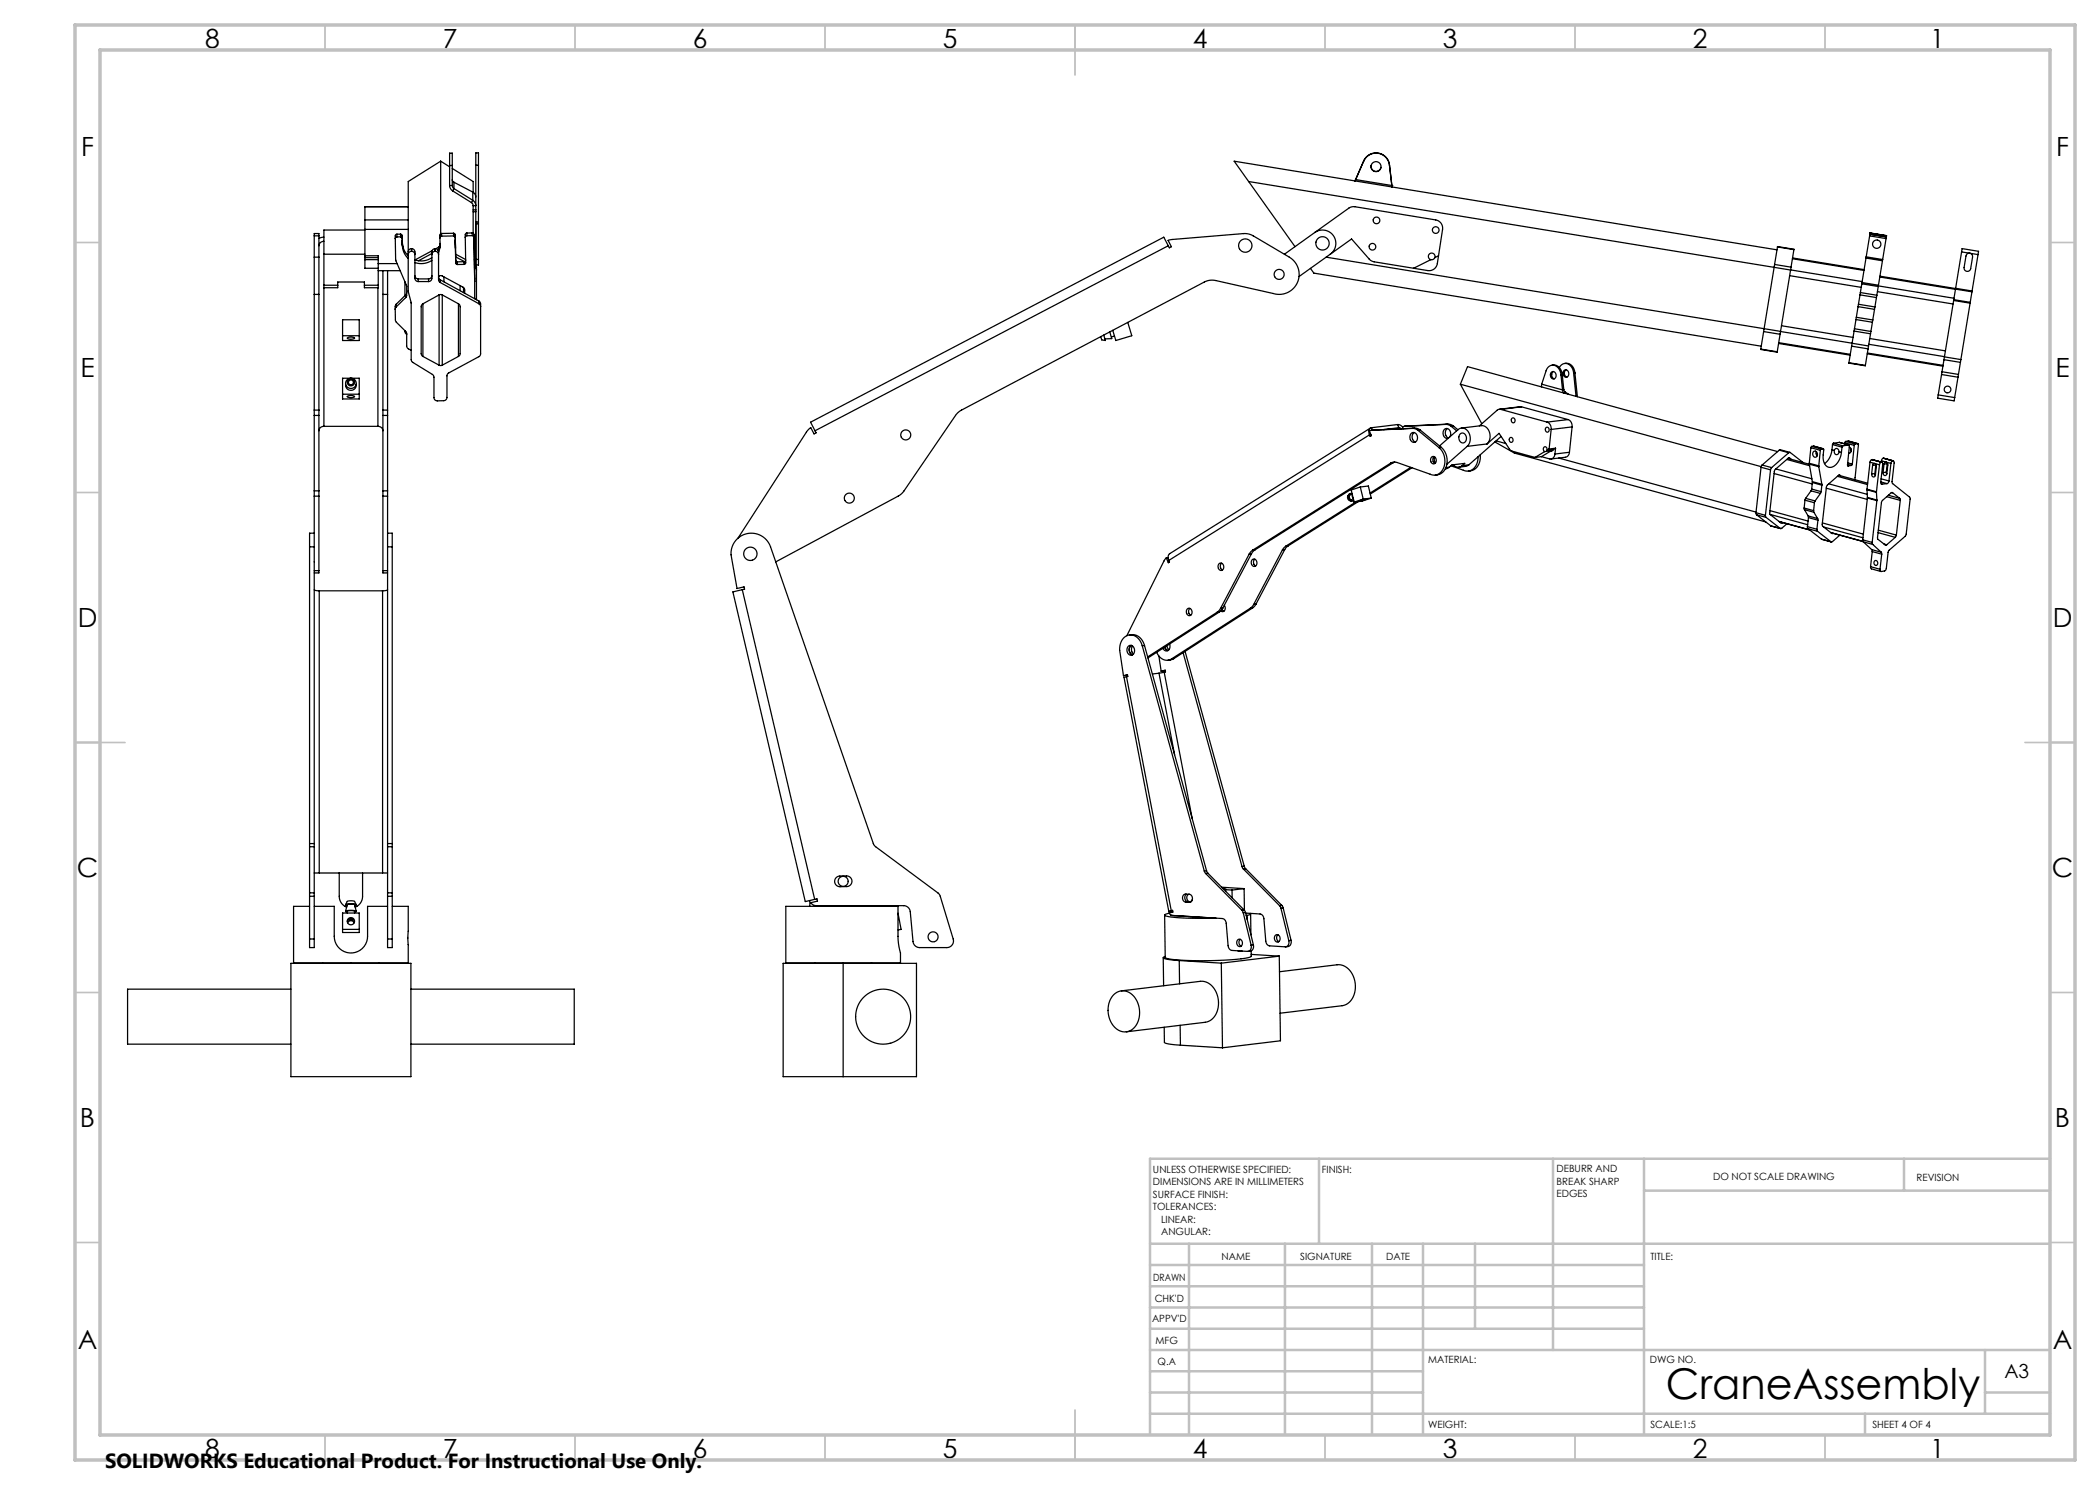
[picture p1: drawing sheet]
<svg xmlns="http://www.w3.org/2000/svg" width="420mm" height="297mm" viewBox="0 0 420 297" stroke-linecap="round" stroke-linejoin="round" font-family="sans-serif">
<g fill="none" stroke="#000" stroke-width=".25">
<path d="M88.1 32.2l-6.5 4.1v14M88.1 32.2v14.5M88.1 32.2l1.8 1.2M89.9 37.1a1.26 1.26 0 0 0 .6 1.1M89.9 33.1v-2.5h.6v2.5M89.9 33.1h.6M89.9 37.1h.6M89.9 33.1v4M90.5 37.1l.3 .6M90.5 35.9l.3 .5M90.5 33.1v4M90.5 33.7l4.1 2.6v2.2"/>
<path d="M90.5 38.2l3.8 2.3M90.8 36.4l3.8 2M90.8 37.7l3.8 2.4M90.8 36.4v1.3M90.8 37.7l-.3 .5M94.6 38.4a1.12 1.12 0 0 1 .6 1M94.6 38.4v1.7M95.2 33v-2.4h.5v2.4M95.2 33h.5M95.2 33v8M95.7 33v11.4M249.7 36.3l105.1 17.2"/>
<path d="M271.1 35.9h.1M271.1 35.9l-.1 .3 1.7-4a2.7 2.7 0 0 1 2.9-1.6 2.7 2.7 0 0 1 2.3 2.4l.5 4.4v-.3M271.1 35.9l7.3 1.2M271.1 35.9l-.1 .3M272.7 32.3a2.7 2.7 0 0 1 2.9-1.6 2.7 2.7 0 0 1 2.3 2.4M274.2 33.1a1 1 0 0 0 .8 1.2 1 1 0 0 0 1.2-.8M278.4 37.1v.3M278.4 37.1h.1M62.8 51.4v7.5M62.8 47.2v-.5h1v.5M62.8 58.9h1M62.8 51.4h1"/>
<path d="M62.8 47.2h1M62.8 47.2v4.2M62.8 58.9v23.1M63.8 51.4v7.5M63.8 47.2v4.2M63.8 58.9v23.1M64.8 57v.5M64.8 47.4l-1 .3M64.8 48.3a.96 .96 0 0 0-1 .9M64.8 50.8v6.2M64.8 57.5v27.8M64.8 50.8h8.2"/>
<path d="M64.8 57h2.7M67.5 57v.5h-2.7M67.5 57v-.6h5.4v.6M72.9 57v.5h2.7v-.5M72.9 57h2.7M73 44v1.9M73 51.5v.4M73 41.3h.1M73 46h-8.2v4.8M73 41.3h8.6M73 45.9h8.6M73 44h8.6"/>
<path d="M73 51.2h2.6v1.5M73 41.3v2.7M73 45.9v5.6M73 51.9v1.8h2.6M73 51.5h2.6M73 51.9h2.6M75.6 57.5v27.8M75.6 52.7v1.4M75.6 54.1h4.4M75.6 54.1v2.9M75.6 52.7h3.8M76.6 54.1v4.8"/>
<path d="M76.6 58.9h.9M76.6 58.9v23.1M77.5 54.1v4.8M77.5 58.9v23.1M79.1 47.7v4.3l2.2 5.1v2l-.2 .4M79.4 47.4l-.3 .3M79.4 46.8l-.3 .3v.6M79.4 46.8v.6M80.1 46.8l.4 .4M80.1 47.4h-.7M80.1 46.8h-.7M80.1 46.8v.6"/>
<path d="M80.5 47.2v.5l-.4-.3M80.5 47.2v1.9M80.5 49.1a3.7 3.7 0 0 0 1.1 2.6M80.5 48.7v-.7v.9M80.5 48.7l.1 1-.1-.8M80.5 48.7v-.2a3.7 3.7 0 0 0 1.1 2.7M80.5 48.9v.2M81 56.3v2.8M81.1 59.5l-1.9 1.9M81.1 59v.5M81.1 59l-1.9 1.9M81.3 58.5l-.2 .5"/>
<path d="M82.3 49.7a.66 .66 0 0 0-.7 .7v7.8l.6 2.4v11.4l.4 .5 4.1 2.6 .1 4.4a.66 .66 0 0 0 .7 .7l1.2-.1a.66 .66 0 0 0 .7-.6v-4.3l.1-.4 6.3-3.5 .3-.4v-10.1l-.3-.6M82.3 50.3a.66 .66 0 0 0-.7 .6M82.3 50.3h.1M82.3 49.7v.6M82.3 49.7h.1M82.3 50.3a.66 .66 0 0 1 .7 .6M82.3 49.7a.66 .66 0 0 1 .7 .7v5.3a.66 .66 0 0 0 .6 .6M83 55.1a.66 .66 0 0 0 .6 .7M83.6 56.3h2.1M83.6 55.8v.5M83.6 55.8h2.1M85.7 55.8v.5"/>
<path d="M86.4 55.1a.66 .66 0 0 1-.7 .7M86.4 52.1a3.8 3.8 0 0 1-3.4 .4M86.4 51.5a3.8 3.8 0 0 1-3.4 .5M86.4 50.7l-2.7 1.5M86.4 50.1l-3.4 1.9M87 49.7a.66 .66 0 0 0-.6 .7v5.3a.66 .66 0 0 1-.7 .6M87 50.3a.66 .66 0 0 0-.6 .6M87 50.3h.1M87 49.7v.6M87 49.7h.1M87 50.3a.66 .66 0 0 1 .7 .6M87 49.7a.66 .66 0 0 1 .7 .7v5.5l.4 .6"/>
<path d="M87.7 50h-.1M87.7 55.4l.4 .6M87.7 55.3l.7-.1 4.3 2.3 .2 .3v.8M87.8 59h.7M87.8 59l-3.2 1.8M87.8 49.4l-.6 .3M87.8 49.4v.3M87.8 59v14M87.9 49.4h-.1M88 47.6v1.3M88 48.7l-.4 1.4M88 48.7l-.1 1 .1-.8"/>
<path d="M88 48.9l-.3 1.6M88.1 56.5l7.7 4.2M88.1 56v.5M88.1 56l7.7 4.2M88.3 47.2l-.3 .4M88.3 46.7l-.3 .2v.7M88.3 46.7v.5M88.5 59v14M88.5 59l3.2 1.8M88.8 55.4v1M90.7 46.7l.4 .3M90.7 47.2h-2.4"/>
<path d="M90.7 46.7h-2.4M90.7 46.7v.5M91.1 47v.5l-.4-.3M91.1 47v5.6M91.1 48v1.7zM91.1 50.8l2 1.1M91.1 51.4l1.8 .9M91.1 52.6l.4 .3M91.5 52.4l-.4-.4v.6M91.5 52.4v.5M92 57.1v1M92.7 57.5v1"/>
<path d="M92.8 52.9h-1.3M92.8 52.3v.6M92.8 52.3l-1.3 .1M93.1 47.5v5l-.3 .4M93.1 52.1l-.3 .2M93.4 47.1l-.3 .4M93.4 46.6l-.3 .2v.7M93.4 46.6v.5M94.3 40.5l.3 .6M94.4 47.1l.4 .4M94.4 46.6l.4 .3M94.4 47.1h-1"/>
<path d="M94.4 46.6v.5M94.4 46.6h-1M94.6 40.1a1.26 1.26 0 0 1 .6 1M94.6 40.1l-.3 .4M94.6 42h.6M94.6 41.1h.6M94.6 42.3h.6M94.6 41.1v5.5M94.8 47.5l.1 8.8M94.8 46.9l.1 12.8M94.8 46.9v.6M94.8 48v1.7z"/>
<path d="M94.9 51.9h.8M94.9 52.9h.1M94.9 53.4h.1M94.9 53.4l.4 .6M94.9 52.9l.4 .6v6.4M94.9 52.9v.5M95.2 42.3v10.7M95.2 42v.3M95.2 44.4h.5M95.2 41.1v.9M95.2 44.8h.5M95.7 44.4v.4"/>
<path d="M95.7 51.9v1.1h-.6M95.7 44.8v7.1M233.7 49.2l.2 .4 .4-.3-.7-1.2 .6-.2 14.5-1.2a3.3 3.3 0 0 1 1.9 .5l7.3 4.2a4 4 0 0 1 1.6 5.1 4 4 0 0 1-4.9 2.2l-11.5-2.6a3.3 3.3 0 0 0-2.2 .3l-48.9 25.8-.9 .9-10.3 15.1-.7 .7-24.9 13.5M233.7 49.2l-.9-1.8-70.7 37 .9 1.8M233.7 49.2l-70.7 37M256.9 50.9l12.9-9.3 .5-.2 .7-.1 16.1 2.7a1.67 1.67 0 0 1 1.4 1.9l-1 6.8a1.67 1.67 0 0 1-2 1.4l-2.8-.4M259 49.3l-12.2-17.1 108.6 17.8M262.1 53.7l.7 .9 89.4 14.6M263 46.5a2.67 2.67 0 0 1 3.7 .6 2.67 2.67 0 0 1-.6 3.7M265.2 51.4l87.6 14.3M282.7 53.7l-8.3-1.5-.6-.4-3.5-4-10.5 7.5M286.2 51.9l-3.5 1.8"/>
<path d="M287 51.5a.67 .67 0 0 0-.4-.8 .67 .67 0 0 0-.9 .4 .67 .67 0 0 0 .5 .8M287 51.5a.67 .67 0 0 1-.8 .4M287.7 51.2l-.7 .3M354.8 53.5l17.6 2.8M354.8 53.5l-2 12.2M354.9 52.9l-.1 .6M354.9 52.9l3.3 .5M355.5 49.4l3.3 .5M355.5 49.4l-.6 3.5M357.9 55.1l14.3 2.4M358.2 53.4l-2.1 12.9M358.5 51.7l14.3 2.4"/>
<path d="M358.5 51.6l14.3 2.3M358.8 49.9l-.6 3.5M372 59l-.3 1.9M372 59l3.3 .5M372.1 58.5l-.1 .5M372.1 58.5l3.3 .5M372.4 56.8l-.3 1.7M372.4 56.8l3.2 .5M372.4 56.5v.3M372.4 56.5l3.3 .5M373.2 51.6l-.8 4.9M373.2 51.6l3.3 .6"/>
<path d="M373.2 51.4v.2M373.2 51.4l3.3 .5M373.9 47.2l-.7 4.2M373.9 47.2l3.3 .5M374 46.8l-.1 .4M374 46.8l3.3 .6M374 46.8h.1M374 46.7v.1M374 46.7l3.3 .5M374 46.6l3.3 .5M374 46.6v.1M375.3 59.5l-.3 1.9"/>
<path d="M375.4 59l-.1 .5M375.5 58.3l15.1 2.5M375.6 57.3l-.2 1.7M375.7 57.2l15.1 2.5M375.7 57l-.1 .3M376 55.4l18.4 3M376 55.2l15.1 2.5M376.5 52.2l-.8 4.8M376.5 51.9v.3M377.2 47.7l-.7 4.2M377.3 47.4l-.1 .3M377.3 47.2v.2"/>
<path d="M377.3 47.1v.1M390.8 59.9l-.1 .2M390.8 59.9l3.2 .6M391.1 57.7l-.3 2.2M391.1 57.7l3.3 .5M392.3 50.4l.1-.7 3.3 .6-.1 .6M392.3 50.4l1.7 .2M392.3 50.4l-1.2 7.3M393.4 50.9a.67 .67 0 0 1 .7-.2 .67 .67 0 0 1 .4 .7l-.4 2.3a.67 .67 0 0 1-.7 .6 .67 .67 0 0 1-.6-.8zM394 50.6l1.6 .3M394.4 58.4l-.4 2.1M394.4 58.2v.2"/>
<path d="M395.6 50.9l-1.2 7.3M68.5 64h3.3v4.1h-3.3zM68.5 67.1h3.3M68.5 78.8h3.3M69.1 76.9a1.06 1.06 0 0 0 1.1 1.2 1.06 1.06 0 0 0 1-1.2M69.5 79.3a1.17 1.17 0 0 1 1.4 .1l-1 .1zM69.5 67.6l.8-.2 .6 .2a1.08 1.08 0 0 1-1.4 0zM70.2 68.1h.1M70.2 75.6h-1.7v4.2h3.3v-4.2h-1.6M79 61.9l.1 2.3 2.2 2.2 .1 3 .2 .3 .6 .4M79 61.3v.6M79.2 61.4l-.2 .5"/>
<path d="M79.2 60.9l-.2 .4M79.2 60.9v.5M81 66.1v.4l.3 .4M81.3 66.9h.1M84.6 60.8l-.4 .5v9.4l.4 .6M84.6 71.3l3.2 1.7M84.6 60.8v10.5M87.8 73h.7M91.7 71.3l-3.2 1.7M91.7 60.8v10.5M91.7 60.8l.3 .5v9.4l-.3 .6M95.8 60.7l.3 .6"/>
<path d="M95.8 60.2v.5M220.7 67l.4 1.1-.8-.1-.2-.7M222 66.4l.4 1.3-1.4 .1M222.9 67.2l-.6 .2M225.6 64.5l.8 2.6-3.2 1-.6-2M292.1 76.8l60.1 16.5M292.1 76.8l1.4-3.5 62 17M292.1 76.8l4.3 8M308.3 76.8v.6M308.3 76.8l4.2 1.2M310.3 74.4a.67 .67 0 0 1 .9 .6 .67 .67 0 0 1-.8 .7 .88 .88 0 0 1-.1-1.3zM310.4 73a1.8 1.8 0 0 1 2 1.9"/>
<path d="M310.7 74.3a.82 .82 0 0 0 .2 1.5M311.9 73.5a1.42 1.42 0 0 1 1.5-.8 1.42 1.42 0 0 1 1.2 1.2l.1 .7M312.2 75a1.7 1.7 0 0 0-2.3-1.8l-.6 .8-1 2.8M312.2 75l.3 3M312.4 74.9l-.2 .1M312.4 74.9l.4 3M312.5 78l.2 .6M312.8 77.9l.2 .5M312.8 77.9l-.3 .1M312.8 74.1a.67 .67 0 0 1 1 .5 .67 .67 0 0 1-.8 .8 .88 .88 0 0 1-.2-1.3zM312.9 72.7a1.8 1.8 0 0 1 2.1 1.9M313 78.4l.8 .5"/>
<path d="M313 78.4l-.1 .2M313.2 74a.82 .82 0 0 0 .2 1.4M314.7 74.6l.5 4.7M315 74.6h-.3M315 74.6l.5 4.7M352.2 69.8l3.2 .6M352.7 66.3l-.5 3.5M352.7 66.3l3.3 .6M352.8 65.7l-.1 .6M352.8 65.7l3.3 .6M355.7 68.7l14.3 2.3M355.7 68.5l14.4 2.4"/>
<path d="M356 66.9l-.6 3.5M356.1 66.3l17.6 2.9M356.1 66.3l-.1 .6M356.3 65.1l14.3 2.4M369.8 72.5l3.3 .6M370.3 69.2l-.5 3.3M370.3 69.2l3.3 .6M370.8 66.2l-.5 3M370.8 66.2l3.3 .6M370.9 65.8l-.1 .4M370.9 65.8l3.3 .5M371.2 63.9l-.3 1.9"/>
<path d="M371.2 63.9l3.3 .5M371.3 63.5l-.1 .4M371.3 63.5l3.3 .5M371.6 61.3l3.3 .6M371.6 61.3l-.3 2.2M371.7 60.9l-.1 .4M371.7 60.9l3.3 .5M373.5 70.8l15.1 2.4M373.5 70.6l15.1 2.5M373.6 69.8l-.5 3.3M373.7 69.2l-.1 .6M373.8 68.9l15.1 2.4"/>
<path d="M374 67.7l15.1 2.5M374.1 66.8l-.4 2.4M374.2 66.3l-.1 .5M374.5 64.4l-.3 1.9M374.6 64l-.1 .4M374.9 61.9l-.3 2.1M375 61.4l-.1 .5M387.6 79l-.1 .6 3.3 .6 .1-.7M387.6 79l3.3 .5M388.3 74.9l-.7 4.1M388.3 74.9l3.3 .5M388.4 74.3l-.1 .6"/>
<path d="M388.4 74.3l3.3 .6M388.8 71.9l-.4 2.4M388.8 71.9l3.3 .6M388.9 71.4l-.1 .5M388.9 71.4l3.3 .5M390.7 60.1l-1.8 11.3M390.7 60.1l3.3 .5M391.6 75.4l-.7 4.1M391.7 74.9l-.1 .5M392.1 72.5l-.4 2.4M392.2 71.9l-.1 .6M394 60.6l-1.8 11.3"/>
<path d="M394 60.5v.1M62.8 82v1.1M62.8 98.2v1M62.8 83.1v15.1M62.8 99.2v69.5M62.8 82h1M62.8 83.1h1M62.8 98.2h1M62.8 99.2h1M63.8 82v1.1M63.8 98.2v1M63.8 83.1v15.1"/>
<path d="M63.8 99.2v14.9M64.8 85.3a.96 .96 0 0 0-1 .9M64.8 85.3h10.8M75.6 85.3a.96 .96 0 0 1 1 .9M76.6 82v1.1M76.6 98.2v1M76.6 82h.9M76.6 83.1v15.1M76.6 99.2v14.9M76.6 83.1h.9M76.6 98.2h.9M76.6 99.2h.9"/>
<path d="M77.5 82v1.1M77.5 98.2v1M77.5 83.1v15.1M77.5 99.2v69.5M163 86.2l.2 .4-.4 .2-.7-1.3-.7 .8-13.8 21.3M269.8 98.8l-.3 .5 .1 .5 .2 .2 .5 .2M270.4 98.7l-.5 .4v.4l.3 .5h.5a.55 .55 0 0 1-.6 .2 .55 .55 0 0 1-.4-.6 .53 .53 0 0 1 0-.6 .53 .53 0 0 1 .6-.2M270.4 98.8l.3 .9M272.1 97.4l.5 2.4M272.1 97.4l-1.9 .6 .6 2.4M272.1 97.4l1.6-.2 .6 2.4M272.6 99.8l-1.8 .6"/>
<path d="M273.9 87l-40.1 25.1M274.1 85.6l-40.2 25.1a1.06 1.06 0 0 0-.1 1.4M274.2 86.9l-.3 .1M274.3 99.6l-1.7 .2M274.3 99.6l-1.9 .6-1.6 .2M274.3 85.5a.9 .9 0 0 0-.4 1.5M274.3 85.5l.2 .5M274.7 86h.1l-.6 .1M278.1 92.6l-27.6 17.4M278.6 92.6h-.5M278.6 92.6l-27.6 17.4M279 92.4l-.4 .2"/>
<path d="M279.5 84.9l.5 .1 .5 .4M279.5 84.9l-5.2 .6M279.5 84.9l.3 .6M279.8 85.5l.5 .3M279.8 85.5l-3.1 .4M279.8 85.5l-.4 .3M281.3 85.2h.1l-.5 .1M282.2 93.5l-8.2 5.1M282.2 86.7a.87 .87 0 0 1 1.1 .1 .87 .87 0 0 1 .2 1.1 .75 .75 0 0 1-.9 .6 .75 .75 0 0 1-.6-.9zM282.4 93.6l-8.3 5.2M282.8 86.5a1.12 1.12 0 0 0 .3 1.9M282.9 85.6l-8.7 .5-.3 .1 .4 .9-.3 .2-.1-.3"/>
<path d="M282.9 85.6l-.4 .1 .6 .1 .5 .3M282.9 85.6l.6 .1 .6 .3M283.6 86.1l4.2 3.4M284.1 86l-.5 .1M284.1 86l4.2 3.5M286.3 91.5a.71 .71 0 0 1 .9 .2 .71 .71 0 0 1-.2 1 .72 .72 0 0 1-.8-.3 .72 .72 0 0 1 .1-.9zM286.8 91.3a.86 .86 0 0 0 .2 1.4M286.9 91.4a1.26 1.26 0 0 0 .2 1.2M287.8 89.5a3.4 3.4 0 0 1-.2 5.4l-.7 .1-.7-.1-6.8-2.4a1.48 1.48 0 0 0-1.3 .1M287.9 89.2l3.7-3.3a1.53 1.53 0 0 1 1.6-.1 1.53 1.53 0 0 1 .8 1.5 2.19 2.19 0 0 1-.6 2M288.3 89.5a3.4 3.4 0 0 1-.3 5.3l-1 .2M288.3 89.5h-.5"/>
<path d="M289.5 85.7a1.15 1.15 0 0 0 .2 1.9 .97 .97 0 0 1-1.1-.8 .97 .97 0 0 1 .8-1.1 1.13 1.13 0 0 1 .6 1.7M289.6 84.8l-8.7 .5-.4 .1 .2 .3M289.6 84.8l-.5 .1 .6 .1 .6 .3M289.6 84.8l.6 .1 .5 .3M289.9 93.4l-.8 .4M289.9 93.4l-.7 .1M290.3 85.3l1 .9M290.6 93a1.28 1.28 0 0 0 1.8 .1M290.7 85.2l-.4 .1M290.7 85.2l.9 .7M292 86.8a.88 .88 0 0 1 1.1 .1 .88 .88 0 0 1 .2 1.1 .75 .75 0 0 1-.9 .6 .75 .75 0 0 1-.6-.9zM292.3 85.6l3.9-.5a2.14 2.14 0 0 1 1.8 1.5 2.14 2.14 0 0 1-.6 2.2"/>
<path d="M292.4 93.1l.6-.4-2.6 .3-.5 .4M293.4 89.3l-4 3.6M293.8 93l-.5 .2-1.5 .2M293.8 93l-1.4 .1M295.6 91.3a2.37 2.37 0 0 1-2.7 2.8l-2.7-.9M296 91a2.63 2.63 0 0 1-2.3 3.2M297.4 88.8l2.4-2.1 2.4 3.4 4.8 1.4M297.4 88.8l-4 .5M299 88.4l3.9 2.2 50.3 13.8M299.2 88.2l2 .5M300.1 81.9l-.6 .1-3.6 3.2M300.1 81.9l9.3 2.5"/>
<path d="M300.2 87.3l-6.4 5.7M302 87.6a.44 .44 0 0 1 .6 .3 .44 .44 0 0 1-.6 .5 .6 .6 0 0 1 0-.8zM302.4 83.7a.44 .44 0 0 1 .6 .3 .44 .44 0 0 1-.6 .5 .6 .6 0 0 1 0-.8zM304.3 81.4l-4.5 .5M304.3 81.4l-4.2 .5M304.3 81.4l9.3 2.5M308.3 91.3l-1.3 .2M308.9 90.3l-1.9 1.2M309.2 85.5a.44 .44 0 0 1 .6 .4 .44 .44 0 0 1-.6 .4 .6 .6 0 0 1 0-.8zM309.4 90.1a.45 .45 0 0 0-.1-.7 .45 .45 0 0 0-.7 .2 .45 .45 0 0 0 .2 .6l.1 .1M309.4 84.4a1.35 1.35 0 0 1 .8 1.5M309.8 89.8l-.4 .3"/>
<path d="M310.2 85.9l-.4 3.9M310.2 90.2l-1.9 1.1M310.2 90.2l-1.3 .1M310.7 89.9l-.2 .2-.3 .1M310.7 89.9l-1.3 .2M311 90.8a.94 .94 0 0 1-1.1 1l-1.6-.5M311.1 89.6l-.1 1.2M311.1 89.6l-1.3 .2M311.1 89.6l-.4 .3M311.7 91.6l39.5 10.8M313.6 83.9a1.35 1.35 0 0 1 .8 1.5M313.6 83.9l-4.2 .5"/>
<path d="M313.9 90.5a1.03 1.03 0 0 1-.8 .9l-2.9 .4M313.9 90.5l-2.9 .3M314.4 85.4l-4.2 .5M314.4 85.4l-.5 5.1M352.2 93.5l-1 9M352.2 93.5l1.9 .5M352.4 93l-.2 .5M352.4 93l1.9 .5M354.1 94l-1 9.1M354.3 93.5l-.2 .5M354.8 94.7l7.6 2.1M355.2 93.8l7.2 2"/>
<path d="M355.9 90h.2l1.9 .5M355.9 90l-3.5 3M355.9 90l1.8 .5M357.4 91.9l4.5 1.2M357.6 91.7l6.2 1.6M357.7 90.5h.4l2.5 2M357.7 90.5l-3.4 3M357.8 91.6h.1M357.9 91.6l-.3 .1-2.7 2.4-1 8.4 .2 .4 2.1 1.7 .3-.1M357.9 91.6l.3 .3M361.1 99.7l-.1 .3M361.1 99.7l1.9 .5"/>
<path d="M361.9 92.6l.6 3.7M361.9 92.6l1.9 .6M362.2 89.5l1.9 .6M362.2 89.5l-.3 3.1M362.2 98.2l1.9 .5M362.2 98.2l-1.1 1.5M362.3 97.8l-.1 .4M362.3 97.8l1.9 .5M362.4 89.3l-.2 .2M362.4 89.3l1.9 .5M362.5 96.3v.2M362.5 96.3l1.9 .5"/>
<path d="M362.5 96.5l1.9 .5M362.5 96.5l-.2 1.3M362.7 90.3a.55 .55 0 0 1 .8 .5 .55 .55 0 0 1-.7 .6l-.3-.5zM362.7 89.2h.1M362.7 89.2l1.9 .5M362.7 89.2l-.3 .1M363.3 90.4l-.1 .3 .2 .5M363.8 93.2v.1M363.8 93.3l.6 3.5M364.1 90.1l-.3 3.1M364.1 98.7l-1.1 1.5M364.2 98.3l-.1 .4"/>
<path d="M364.3 89.8l-.2 .3M364.3 89.8h.4l-.1 1.2a1.97 1.97 0 0 0 1.4 2.5 3.1 3.1 0 0 0 2.3-3M364.4 96.8v.2M364.4 97l-.2 1.3M365.3 97.6l8.2 2.3M365.8 96.8l7.7 2.1M366.4 89.9l-.5 1.6-.4 .7-.6 .5M366.4 89.9l.5 .2M366.5 88.9l1.9 .5M366.5 88.9l-.1 1M366.7 88.6l-.2 .3M366.7 88.6l1.9 .6"/>
<path d="M366.9 90.1a.53 .53 0 0 0 .2 .8 .53 .53 0 0 0 .7-.6M366.9 90.1a.48 .48 0 0 1 .6-.4 .48 .48 0 0 1 .3 .6M367.5 95.3l6 1.6M367.7 95.1l5.8 1.5M367.8 90.3l.5 .2M367.8 95l.2 .1M367.8 88.5h.1M367.8 88.5l2 .5M367.8 88.5l-1.1 .1M368 95.1h-.3l-2.2 1.9-.2 .4-.9 7.7 2 1.6h.2M368 95.1h.1M368.4 89.4l-.1 1.1"/>
<path d="M368.6 89.2l-.2 .2M368.6 89.2l1.1-.2 .2 .1-.4 3.9 .1 .2M369 88.6l1.8 .5M369 88.6l-.1 .2M369.1 88.3l-.1 .3M369.1 88.3l1.9 .5M369.5 92.9l.8 .2M369.5 92.6l1 .2M369.6 93.2h.1M369.7 88.2l1.9 .5M369.7 88.2l-.6 .1M369.9 89.4a.63 .63 0 0 1 .4 .7 .63 .63 0 0 1-.6 .5"/>
<path d="M370.2 89.7v.5M370.3 93.1l-.7 .1M370.5 92.8l-.2 .3M370.8 89.1l-.3 3.7M371 88.8l-.2 .3M371.6 88.7l.1 .3-.7 6.9M371.6 88.7l-.6 .1M373.4 98l1.9 .5M373.4 98l.1 1.5M373.4 97.8v.2M373.4 97.8l1.9 .6M373.5 99.6l1.9 .5"/>
<path d="M373.5 99.6l-1 8.4M373.5 99.5v.1M373.5 99.5l1.9 .5M374 92.4l1.9 .6M374 92.4l-.6 5.4M374.4 91.9l-.4 .5M374.4 91.9h.1M374.4 91.9l2 .5M374.5 93.1a.4 .4 0 0 1 .5-.4 .4 .4 0 0 1 .3 .6l-.2 1.7a.4 .4 0 0 1-.5 .4 .4 .4 0 0 1-.3-.6M374.5 93.1l-.2 1.7M375 94.7l.1 .4M375 94.7l-.7 .1"/>
<path d="M375.2 93l-.7 .1M375.2 93l-.2 1.7M375.2 92.9v.1M375.3 98.5l.1 1.5M375.3 98.4v.1M375.9 93v-.1a.33 .33 0 0 1 .3-.5 .33 .33 0 0 1 .3 .5l-.4 3.5M375.9 93l-.6 5.4M376.1 96.4l.1 .3 .2 .1M376.2 96.4l1.2 .3M376.2 95.8l1.6 .4M376.3 96.8h.1M376.3 92.2v.2"/>
<path d="M376.3 92.2l1.9 .5M376.7 91.6l-.4 .6M376.7 91.6l1.9 .6M376.7 91.6h.1M376.8 92.8a.4 .4 0 0 1 .5-.4 .4 .4 0 0 1 .3 .6l-.2 1.7a.4 .4 0 0 1-.5 .4 .4 .4 0 0 1-.3-.6M376.8 92.8l-.2 1.7M377.3 94.4v.4M377.3 94.4l-.7 .1M377.3 99.3l2.8 .8M377.4 96.7l-1 .1M377.4 92.7l-.6 .1M377.4 92.7l-.1 1.7"/>
<path d="M377.5 92.6l-.1 .1M377.7 99.1l2.2 .6M377.8 96.2l-.4 .5M378.2 92.7l-.4 3.5M378.4 98.5h.1M378.5 98.5h-.3l-1.7 1.6-.2 .4-.8 7.2 1.5 1.3h.3M378.5 98.5l1.4 1.2M378.6 92.2l-.4 .5M378.6 92.2h.1M378.6 92.2l.2 .3-.4 4.1 3.6 3-.8 7.2-.2 .5-3.3 2.9-.6 3.8-.9 .3-.2-.4M379.9 99.7l.2 .4M61.9 109.4v59.3"/>
<path d="M61.9 109.4h.9M62.8 117.9l1 .3M62.8 106.6h-.9v2.8M62.8 114.1h1M63.8 114.1v.5h-1M63.8 118.2h12.7M63.8 118.2v56.4M76.5 118.2v56.4M76.6 114.1v.5h.9M76.6 114.1h.9M77.5 117.9l-1 .3M77.5 106.6h.9v2.8"/>
<path d="M77.5 109.4h.9M78.4 109.4v59.3M148.5 117.9l.4-.1-.1-.4-1.4 .3-1.2-6.7a4.1 4.1 0 0 1 3.3-4.3 4.1 4.1 0 0 1 4.6 2.7l20.6 59.4 .4 .5 12.7 9.5 2.8 9a1.33 1.33 0 0 1-1.2 1.7h-5.5a1.33 1.33 0 0 1-1.3-1.2l-.5-6a1.33 1.33 0 0 0-1.4-1.2h-17.4a1.33 1.33 0 0 1-1.1-.6l1.3-.3-.1-.4-.5 .1M148.5 117.9l-1.9 .5 14.5 61.9 1.8-.4M148.5 117.9l14.4 62M233.3 111.6l-.5 .6-7.4 14.9M233.3 111.6l.4 .9 .2-.1-.1-.3M233.6 111.5l-.3 .1M243.8 112.8a.71 .71 0 0 1 .9 .2 .71 .71 0 0 1-.2 1 .72 .72 0 0 1-.8-.3 .72 .72 0 0 1 .1-.9zM244.3 112.6a.86 .86 0 0 0 .2 1.4M249.9 110.8l-5.8 10.9M250.3 110.7l-.4 .1"/>
<path d="M250.3 110.7l-5.7 10.9M250.4 112a.71 .71 0 0 1 1 .2 .71 .71 0 0 1-.2 1 .72 .72 0 0 1-.9-.3 .72 .72 0 0 1 .1-.9zM250.5 110l-.6 .8M251 111.8a.86 .86 0 0 0 .1 1.4M251 110l-.7 .7M251 110h-.5M256.5 110l-5.8 10.9M256.9 109.9l-.4 .1M256.9 109.9l-5.7 10.9M257.2 109.2l-.7 .8M257.6 109.2l-.7 .7M257.6 109.2h-.4"/>
<path d="M271.2 100.4l-14 8.8M271.7 100.3l-14.1 8.9M272 100.1l1.1-.2zM351.2 102.5l.1 .5M351.2 102.5l1.9 .6M351.3 103l1.9 .5M351.3 103l2.9 2.2M353.1 103.1l.1 .4M353.2 103.5l2.9 2.2 1.3-.9M354 102.1l7.6 2.1M354 102.9l7.5 2M354.2 105.2h.1"/>
<path d="M354.2 105.2l1.9 .5M355.8 104.3l6.1 1.7M355.9 104.3l6.1 1.7M360.8 101.6l.1 .3M360.8 101.6l1.9 .5M360.9 101.9l1.9 .6M360.9 101.9l.7 1.3M361 100l1.9 .6M361 100l-.2 1.6M361.5 105.3l.1 .4M361.5 105.3l1.9 .5M361.6 105.7l1.9 .6"/>
<path d="M361.6 105.7l2.7 2.1M361.6 103.2l.1 .3M361.6 103.2l1.9 .5M361.7 103.5l-.2 1.8M361.7 103.5l1.9 .5M362.7 102.1l.1 .4M362.8 102.5l.7 1.2M362.9 100.6l-.2 1.5M363 100.2l-.1 .4M363.4 105.8l.1 .5M363.5 106.3l2.7 2M363.5 103.7l.1 .3"/>
<path d="M363.6 104l-.2 1.8M364.3 107.8l2 .6M364.3 107.8l1.9 .5M364.5 104.6l8.2 2.2M364.7 105.4l7.9 2.2M366.1 106.5l6.5 1.8M366.2 106.6l6.4 1.7M368 107l-1.5 1.3h-.3M372.5 108l.1 .4M372.5 108l1.9 .5M372.6 108.4l1.9 .5M372.6 108.4l1.7 1.5"/>
<path d="M374.1 113.3l.2 .5 1.9 .5M374.1 113.3l1.9 .6M374.3 109.9l.1 .4M374.3 109.9l1.9 .5M374.4 108.5l.1 .4M374.4 110.3l1.9 .5M374.4 110.3l-.3 3M374.5 108.9l1.7 1.5M374.9 112.2a.44 .44 0 0 1 .6 .4 .44 .44 0 0 1-.5 .4 .6 .6 0 0 1-.1-.8zM375.4 100.1l-1 8.4M375.4 100v.1M375.6 106.5l3.5 1"/>
<path d="M375.7 106l3.6 1M376.2 110.4l.1 .4M376.3 110.8l-.3 3.1M376.8 108.8l.5 .2M379.1 107.5l-1.8 1.5M379.3 107l-.2 .5M380.1 100.1l-.8 6.9M224.7 135.1l.8-.1 .1 .3-.3 .1M225.3 135.4l-.5 .1 9 46.8M225.3 135.4l9 46.7M225.5 135l-.8 .1M225.7 129.2a.93 .93 0 0 1 1.1 .3 .93 .93 0 0 1 0 1.2 .8 .8 0 0 1-1.1 .2 .8 .8 0 0 1-.3-1z"/>
<path d="M225.9 127a2.53 2.53 0 0 1 3 2.1M226.1 129.2a1.14 1.14 0 0 0 .4 1.8 1.12 1.12 0 0 1-.2-1.9zM226.5 129.2a1.2 1.2 0 0 0 .2 1.6M228.5 129.2a2.3 2.3 0 0 0-3.6-1.8 3.1 3.1 0 0 0-1 2.7l.8 5M228.5 129.2l12.4 45M228.9 129.1l-.4 .1M228.9 129.1l12.4 45.1M231.3 130.5a2.08 2.08 0 0 0 3 1.3M231.8 131.2l.4 3M231.8 134.6l-1.3 .2M231.8 134.6l3.1 16.3M232.2 134.2l.8-.2 .1 .4h-.3"/>
<path d="M232.8 134.4l-1 .2M232.8 134.4l5.6 29.3M233 129.4l.2 .5 .4 .2-.4-.3zM233 134.1l-.8 .1M233.4 129.1l.4 .8M233.9 128.8a.81 .81 0 0 1-.1 1.1 .81 .81 0 0 1-1.1 0l-.1-.2M234.8 131.7l-1.2 .3M234.8 131.7l-.5 .1M236.6 130.5l11.8 42.8M237 130.3l11.9 42.9M237.4 121.8a.71 .71 0 0 1 1 .3 .71 .71 0 0 1-.2 .9 .72 .72 0 0 1-.9-.3 .72 .72 0 0 1 .1-.9zM238 121.7a.86 .86 0 0 0 .1 1.3"/>
<path d="M243.4 122.4l-13.9 9M243.9 122.4h-.5M243.9 122.4l-14.3 9.2M244.1 121.7l-.7 .7M244.4 121.9l.4 .3M244.6 121.6l-.7 .8M244.6 121.6l-.5 .1M244.9 121.1a.66 .66 0 0 1 .1 .8 .66 .66 0 0 1-.8 .3M250.1 121.6l-15.8 10.2M250.5 121.6h-.4M250.5 121.6l-15.7 10.1M250.7 120.9l-.6 .7"/>
<path d="M251.2 120.8l-.7 .8M251.2 120.8l-.5 .1M61.9 178.6v.7M61.9 168.7v.6M61.9 179.3h.9M61.9 169.3v9.3M61.9 179.3v8.5M61.9 178.6h.9M61.9 169.3h.9M61.9 168.7h.9M62.8 178.6v.7M62.8 168.7v.6"/>
<path d="M62.8 169.3v9.3M62.8 179.3v8.5M62.8 174.6h5M67.8 174.6v4.7a2.33 2.33 0 0 0 1.5 2.1M67.8 174.6h4.7M72.5 174.6v4.7a2.33 2.33 0 0 1-1.5 2.1M72.5 174.6h5M77.5 178.6v.7M77.5 168.7v.6M77.5 169.3v9.3M77.5 179.3v8.5M77.5 179.3h.9"/>
<path d="M77.5 178.6h.9M77.5 169.3h.9M77.5 168.7h.9M78.4 178.6v.7M78.4 168.7v.6M78.4 169.3v9.3M78.4 179.3v8.5M167.2 175.6l.6-.4h1.5a1.07 1.07 0 0 1 1.1 1 1.07 1.07 0 0 1-1.1 1.1h-1.3a1.07 1.07 0 0 1-1-.6 1.07 1.07 0 0 1 .2-1.1zM237.3 178.8a.87 .87 0 0 0-.3 .9 .87 .87 0 0 0 .6 .7M237.8 178.9a.75 .75 0 0 0-.4 .8 .75 .75 0 0 0 .8 .6l.3-.5M240.9 174.2l.2 .5M241.1 174.7l7.3 7.3"/>
<path d="M241.3 174.2l.3 .5M241.3 174.2h-.4M241.6 174.7h-.5M241.6 174.7l7.2 7.3M244.3 177.4l4.5 .3M244.6 177.7l.5 .1v.1M245.1 177.9l1.3 .1M245.1 177.9v.3M246.4 178v1.6M248.4 173.3l.3 .5M248.7 173.8l7.2 7.3M248.8 177.7l-2.4 .3"/>
<path d="M248.8 177.7l.1 4.4M248.9 173.2l.2 .5M248.9 173.2l-.5 .1M249.1 173.7l-.4 .1M249.1 173.7l7.3 7.4M58.2 197.8h-32.7v11h32.7M58.2 192.7h24v22.6h-24zM61.9 187.8v1.7h.9v-1.7M61.9 181.3h-3.2v11.3h22.9v-11.3h-3.2M61.9 187.8h.9M62.8 181.3h4v6a3.3 3.3 0 0 0 3.4 3.3 3.3 3.3 0 0 0 3.3-3.3v-6h4M64.5 192.6v.1"/>
<path d="M68.5 182.6h3.3v3.9h-3.3zM68.5 185.9h3.3M69 181.3h.4M69.1 182.3l.3-1.4 .7-.1 .8 .1 .3 1.4M69.1 180.9l.4-.6 .6-.1 .8 .1 .3 .6M69.4 181.1l-.3-.1a2.72 2.72 0 0 1 2.1 0l-.2 .1M69.4 182.4l-.3-.1a2.72 2.72 0 0 1 2.1 0l-.3 .1M69.4 182.6l.1-.4 .6-.1 .8 .1v.4M69.5 184.6a.74 .74 0 0 1 .7-.5 .74 .74 0 0 1 .6 .5M69.8 183.9a.56 .56 0 0 1 .9 .1l-.6-.1-.4 .1zM71 181.3h.4M75.8 192.6v.1"/>
<path d="M77.5 187.8v1.7h.9v-1.7M77.5 187.8h.9M82.2 197.8h32.6v11h-32.6M157.2 181.3h22.4v6.5l.5 2.8v2h-22.9zM162 180.1v1.2M163 192.6v.1M168.6 192.7h-12v22.6h12M168.6 192.7h14.7v22.6h-14.7M168.6 192.7v22.6M174.3 192.6v.1M175.3 181.1v.2M176.5 181.1v.1"/>
<path d="M176.6 181.1l-.1 .1M176.9 181.1v.2M178.5 181.1v.2M179.6 182.6l.6 3.3-.6 .1M222.7 199a2.78 2.78 0 0 1 4.6 1 4.6 4.6 0 0 1-1.1 6.1 3 3 0 0 1-4.2-2.1 4.9 4.9 0 0 1 .7-5zM224.3 198.2l15.8-1.9a3.7 3.7 0 0 1 3.6 3.6 3.8 3.8 0 0 1-2.7 4.6l-15.7 1.9M232.6 191.5l.1 5.7M232.9 183l.1 8.5a7.7 7.7 0 0 0 3.9 .6h4.5l4.6-.1a9.4 9.4 0 0 0 4.2-.8v-1M233 191.3l-.4 .2a5.8 5.8 0 0 0 3.2 .6M233.8 182.7h-.3a.33 .33 0 0 0-.4 .1 .33 .33 0 0 0-.1 .3 40.6 40.6 0 0 0 10.2 .5M234.1 182.2l.1 .3M234.1 182.3h.1"/>
<path d="M234.2 183l7.6 .6M234.3 182.1h.2l.1 .3-.8 .2 .6 .5 10.1 .6a.95 .95 0 0 1 .7 1l.4 4.4a.98 .98 0 0 0 .8 1l3.1 .2a.89 .89 0 0 0 .7-1.3M234.3 182.1l-.5 .2h.3M234.5 182.1h-.2M235.8 192.1l8.5 .5M235.8 192.1l.1 4.7M237.1 180.4a.83 .83 0 0 1-.6-.8 .83 .83 0 0 1 .6-.8l.8 .1a.83 .83 0 0 1 .6 .7 .83 .83 0 0 1-.6 .9M237.1 180.4l.8 .1M237.6 180.4h-.5M237.6 180.4h.6M238 180.4l-.1 .1M241.8 183.5v.1"/>
<path d="M241.9 183.5l-.1 .1M244.3 192.6l.2 17M247.5 188a.7 .7 0 0 1 1 .2 .7 .7 0 0 1-.2 1 .71 .71 0 0 1-.9-.3 .71 .71 0 0 1 .1-.9zM247.6 190.2h.8M248.1 187.9h-.1a.86 .86 0 0 0 .2 1.3M248.4 182l.3 .6M248.7 182.6l1.5 6.4M248.8 182l.3 .5M248.8 182h-.4M249.1 182.5l-.4 .1M249.1 182.5l1.6 6.5M249.1 182.6l2.9 .2a.95 .95 0 0 1 .8 .9l.4 4.5a.98 .98 0 0 0 .7 1l3.1 .2a.89 .89 0 0 0 .8-1.3"/>
<path d="M249.2 183.1h.2M249.4 183.1v.8M250.1 182.7a.34 .34 0 0 1-.5 .3l-.2 .1M250.1 182.8l.1 4.2M250.2 190.9l5.7 .3M250.7 189a.95 .95 0 0 1-.6 1.2l-.5 .1M250.7 189h-.5M255 187.1a.7 .7 0 0 1 1 .2 .7 .7 0 0 1-.2 1 .71 .71 0 0 1-.9-.3 .71 .71 0 0 1 .1-.9zM255.6 187a.86 .86 0 0 0 .2 1.3M255.9 191.2l-11.6 1.4M255.9 191.2l.2 17-11.6 1.4M255.9 194.3l11.5-1.3a3.7 3.7 0 0 1 3.6 3.6 3.8 3.8 0 0 1-2.6 4.5l-12.4 1.5"/>
<path d="M255.9 181.1l.3 .6M256.2 181.7l1.6 6.4M256.4 181.1l.2 .5M256.4 181.1h-.5M256.6 181.6l-.4 .1M256.6 181.6l1.6 6.5M258.2 188.1a.95 .95 0 0 1-.6 1.2l-.4 .1M258.2 188.1h-.4M178 208.7h.1M232.8 205.4l.1 3.1a6 6 0 0 0 3.2 .5M236 205.1l.1 3.9M236.1 209l8.4 .6"/>
<circle cx="275.2" cy="33.3" r="1"/>
<circle cx="249.1" cy="49.1" r="1.33"/>
<circle cx="255.8" cy="54.9" r="1"/>
<circle cx="264.5" cy="48.7" r="1.33"/>
<circle cx="274.5" cy="49.3" r=".67"/>
<circle cx="275.3" cy="44.1" r=".67"/>
<circle cx="287.1" cy="46" r=".67"/>
<circle cx="375.3" cy="48.8" r=".83"/>
<circle cx="70.2" cy="76.5" r=".49"/>
<circle cx="70.2" cy="76.5" r=".72"/>
<circle cx="70.2" cy="76.7" r="1.05"/>
<circle cx="389.5" cy="77.9" r=".67"/>
<circle cx="169.9" cy="99.6" r="1"/>
<circle cx="181.2" cy="87" r="1"/>
<circle cx="150.1" cy="110.8" r="1.33"/>
<circle cx="168.6" cy="176.3" r="1"/>
<circle cx="70.2" cy="184.2" r=".73"/>
<circle cx="186.6" cy="187.4" r="1"/>
<circle cx="176.6" cy="203.3" r="5.5"/>
</g>
<g fill="none" stroke="#c0c0c0" stroke-width=".35">
<path d="M65 5v5M115 5v5M165 5v5M215 5v10M265 5v5M315 5v5M365 5v5M15 48.5h5M410 48.5h5M15 98.5h5M410 98.5h5M15 148.5h10"/>
<path d="M405 148.5h10M15 198.5h5M410 198.5h5M15 248.5h5M410 248.5h5M65 287v5M115 287v5M165 287v5M215 282v10M265 287v5M315 287v5M365 287v5"/>
</g>
<g fill="none" stroke="#c0c0c0" stroke-width=".5">
<path d="M263.8 231.8v17M310.6 231.8v38.2M328.8 231.8v55.2M328.8 238.1h81.2M380.8 231.8v6.3M410 231.8h-180v55.2M230 248.8h180M230 257.3h98.8M230 253h98.8M237.8 248.8v38.2M257 248.8v38.2M274.4 248.8v38.2"/>
<path d="M284.6 248.8v38.2M295 248.8v17M230 265.8h98.8M230 261.5h98.8M230 278.5h54.6M230 274.3h54.6M230 270h180M397 278.5h13M397 270v12.8M230 282.8h180M373 282.8v4.2"/>
</g>
<path d="M15 5h400v287h-400zM20 10h390v277h-390z" fill="none" stroke="#c0c0c0" stroke-width=".7"/>
<text font-size="8.5" x="333.2" y="279.7">CraneAssembly</text>
<g font-size="5.3">
<text x="41" y="9.5">8</text>
<text x="88.5" y="9.5">7</text>
<text x="138.5" y="9.5">6</text>
<text x="188.5" y="9.5">5</text>
<text x="238.5" y="9.5">4</text>
<text x="288.5" y="9.5">3</text>
<text x="338.5" y="9.5">2</text>
<text x="386" y="9.5">1</text>
<text x="16.2" y="31.2">F</text>
<text x="411.2" y="31.2">F</text>
<text x="16.1" y="75.5">E</text>
<text x="411.1" y="75.5">E</text>
<text x="15.5" y="125.5">D</text>
<text x="410.5" y="125.5">D</text>
<text x="15.4" y="175.5">C</text>
<text x="410.4" y="175.5">C</text>
<text x="16" y="225.5">B</text>
<text x="411" y="225.5">B</text>
<text x="15.5" y="269.7">A</text>
<text x="410.5" y="269.7">A</text>
<text x="41" y="291.5">8</text>
<text x="88.5" y="291.5">7</text>
<text x="138.5" y="291.5">6</text>
<text x="188.5" y="291.5">5</text>
<text x="238.5" y="291.5">4</text>
<text x="288.5" y="291.5">3</text>
<text x="338.5" y="291.5">2</text>
<text x="386" y="291.5">1</text>
</g>
<text font-size="4.1" x="21" y="293.7">SOLIDWORKS Educational Product. For Instructional Use Only.</text>
<text font-size="3.9" x="400.9" y="275.5">A3</text>
<g font-size="2">
<text x="230.6" y="234.6">UNLESS OTHERWISE SPECIFIED:</text>
<text x="230.6" y="237.1">DIMENSIONS ARE IN MILLIMETERS</text>
<text x="230.6" y="239.6">SURFACE FINISH:</text>
<text x="264.4" y="234.6">FINISH:</text>
<text x="311.3" y="234.5">DEBURR AND</text>
<text x="311.3" y="237">BREAK SHARP</text>
<text x="311.3" y="239.5">EDGES</text>
<text x="342.6" y="236">DO NOT SCALE DRAWING</text>
<text x="383.3" y="236.2">REVISION</text>
<text x="230.6" y="242.1">TOLERANCES:</text>
<text x="232.2" y="244.6">LINEAR:</text>
<text x="232.2" y="247.1">ANGULAR:</text>
<text x="244.3" y="252">NAME</text>
<text x="260" y="251.9">SIGNATURE</text>
<text x="277.2" y="251.9">DATE</text>
<text x="330.1" y="251.9">TITLE:</text>
<text x="230.6" y="256.1">DRAWN</text>
<text x="230.9" y="260.3">CHK'D</text>
<text x="230.4" y="264.4">APPV'D</text>
<text x="231.1" y="268.8">MFG</text>
<text x="231.5" y="273">Q.A</text>
<text x="285.6" y="272.5">MATERIAL:</text>
<text x="330" y="272.5">DWG NO.</text>
<text x="285.6" y="285.5">WEIGHT:</text>
<text x="330.1" y="285.6">SCALE:1:5</text>
<text x="374.5" y="285.6">SHEET 4 OF 4</text>
</g>
</svg>
